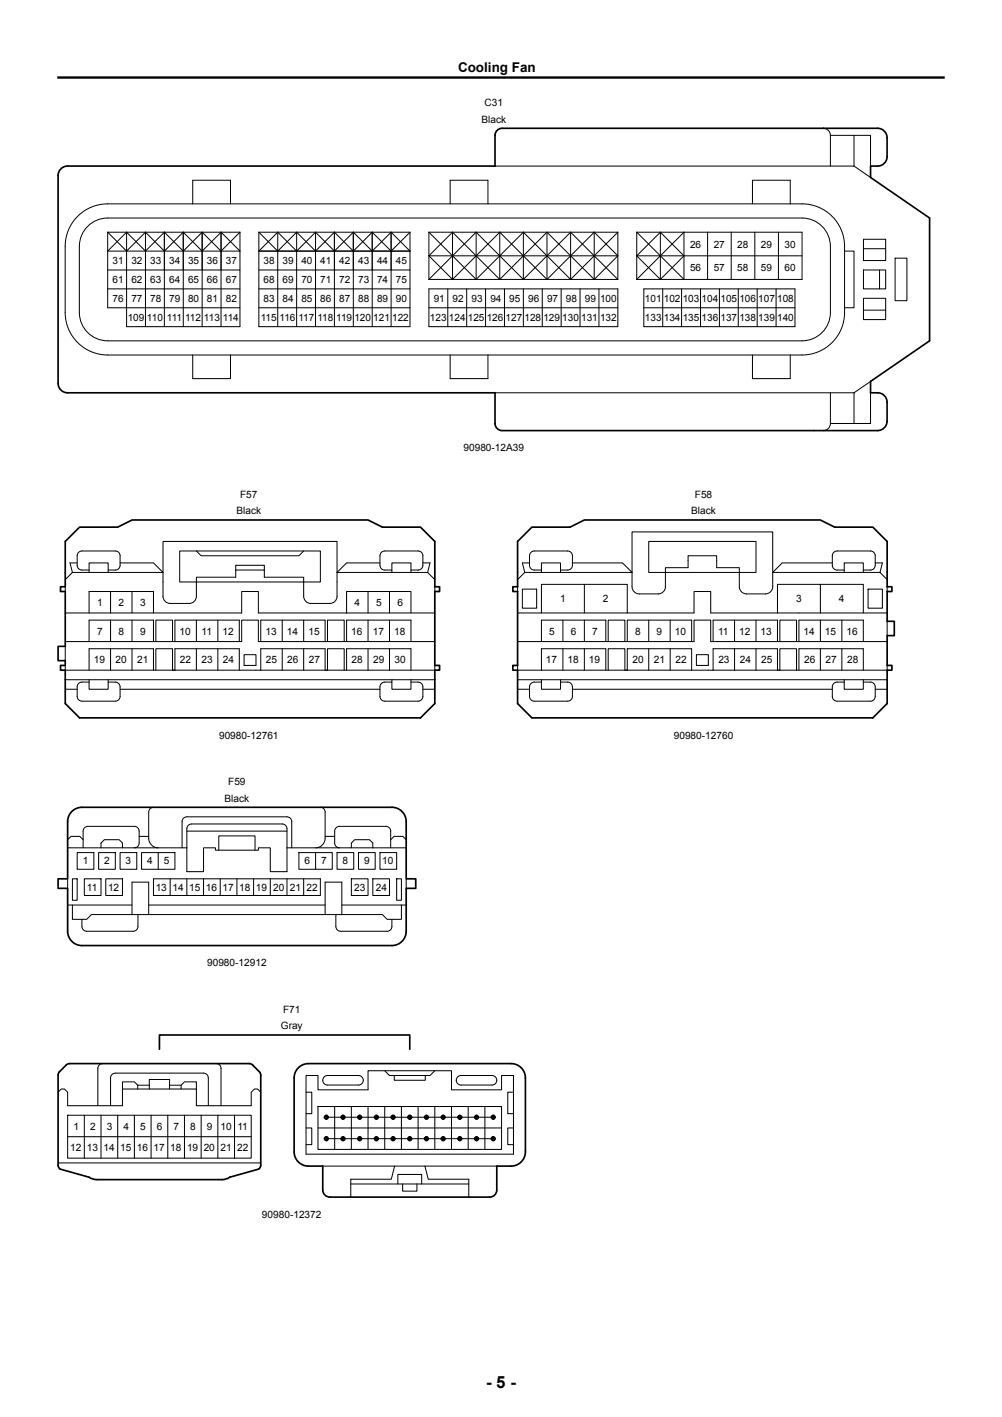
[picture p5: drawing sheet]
<svg xmlns="http://www.w3.org/2000/svg" width="210mm" height="297mm" viewBox="0 0 210 297" stroke-linecap="round" stroke-linejoin="round" font-family="sans-serif">
<g fill="none" stroke="#000" stroke-width=".21">
<path d="M103.7 34.8h75.3M172.6 26.9a1.48 1.48 0 0 1 1.4 1.5M174 28.4v6.4M174 28.4h8.5v6.4M179 28.4v6.4M179 34.8l3.4 2.4M16.3 45.3a8.9 8.9 0 0 1 6.3-2.6h145.5a8.9 8.9 0 0 1 8.9 8.9v13.9a8.9 8.9 0 0 1-8.9 8.9h-145.5a8.9 8.9 0 0 1-8.9-8.9v-13.9a8.9 8.9 0 0 1 2.6-6.3zM18.4 47.4a5.9 5.9 0 0 1 4.2-1.7h145.5a5.9 5.9 0 0 1 5.9 5.9v13.9a5.9 5.9 0 0 1-5.9 5.9h-145.5a5.9 5.9 0 0 1-6-5.9v-13.9a5.9 5.9 0 0 1 1.8-4.2zM22.6 48.7v15.8h27.7M22.6 56.6h27.7M22.6 48.7h27.7M26.5 48.7v19.8h23.8v-19.8"/>
<path d="M26.5 48.7l-3.9 3.9h27.7l-4-3.9M30.5 48.7v19.8M30.5 48.7l3.9 3.9 4-3.9M30.5 48.7l-4 3.9-3.9-3.9M34.4 48.7v19.8M34.4 48.7l-3.9 3.9-4-3.9M38.4 48.7v19.8M40.4 42.7v-4.9h7.9v4.9M42.4 48.7v19.8M42.4 48.7l-4 3.9-4-3.9M46.3 48.7v19.8M46.3 48.7l-3.9 3.9-4-3.9"/>
<path d="M50.3 48.7l-4 3.9-3.9-3.9M54.2 48.7v19.8h31.7v-19.8M54.2 56.6h31.7M54.2 48.7h31.7M58.2 48.7l-4 3.9h31.7l-3.9-3.9M58.2 48.7v19.8M62.2 48.7v19.8M62.2 48.7l-4 3.9-4-3.9M66.1 48.7v19.8M66.1 48.7l-3.9 3.9-4-3.9M70.1 48.7v19.8M70.1 48.7l-4 3.9-3.9-3.9"/>
<path d="M74 48.7v19.8M74 48.7l-3.9 3.9-4-3.9M78 48.7v19.8M78 48.7l-4 3.9-3.9-3.9M82 48.7v19.8M82 48.7l-4 3.9-4-3.9M85.9 48.7l-3.9 3.9-4-3.9M89.9 48.7h39.6M89.9 58.6h39.6M89.9 53.6h39.6M89.9 48.7v9.9M89.9 48.7l9.9 9.9"/>
<path d="M89.9 53.6l4.9 5M94.3 42.7v-4.9h8v4.9M94.8 48.7v9.9M94.8 48.7l-4.9 4.9M94.8 48.7l9.9 9.9M99.8 48.7v9.9M99.8 48.7l-9.9 9.9M99.8 48.7l9.9 9.9M104.7 48.7v9.9M104.7 48.7l-9.9 9.9M104.7 48.7l9.9 9.9M109.7 48.7v9.9"/>
<path d="M109.7 48.7l-9.9 9.9M109.7 48.7l9.9 9.9M114.6 48.7v9.9M114.6 48.7l-9.9 9.9M114.6 48.7l9.9 9.9M119.6 48.7v9.9M119.6 48.7l-9.9 9.9M119.6 48.7l9.9 9.9M124.5 48.7v9.9M124.5 48.7l-9.9 9.9M124.5 48.7l5 4.9M129.5 48.7v9.9"/>
<path d="M129.5 48.7l-9.9 9.9M129.5 53.6l-5 5M133.4 48.7h34.7v9.9h-34.7M133.4 53.6h34.7M133.4 48.7l9.9 9.9v-9.9l-9.9 9.9M133.4 48.7v9.9M133.4 53.6l5 5M138.4 48.7v9.9M138.4 48.7l-5 4.9M138.4 48.7l4.9 4.9-4.9 5M148.3 48.7v9.9M153.2 48.7v9.9"/>
<path d="M157.7 42.7v-4.9h7.9v4.9M158.2 48.7v9.9M163.1 48.7v9.9M177 52.6h2v11.9h-2M181 56.6h4.6v3.9h-4.6zM181 52.1h4.6M181 50.2h4.6v4.4h-4.6zM184.3 56.6v3.9M187.6 54.1h2.5v8.9h-2.5zM22.6 60.5h27.7M40.4 74.4v5h7.9v-5M54.2 64.5h31.7"/>
<path d="M54.2 60.5h31.7M89.9 60.5h39.6v8h-39.6zM89.9 64.5h39.6M93.8 60.5v8M94.3 74.4v5h8v-5M97.8 60.5v8M101.8 60.5v8M105.7 60.5v8M109.7 60.5v8M113.6 60.5v8M117.6 60.5v8M121.6 60.5v8"/>
<path d="M125.5 60.5v8M134.9 60.5h31.7v8h-31.7zM134.9 64.5h31.7M138.9 60.5v8M142.9 60.5v8M146.8 60.5v8M150.8 60.5v8M154.7 60.5v8M157.7 74.4v5h7.9v-5M158.7 60.5v8M162.7 60.5v8M181 62.5h4.6v4.5h-4.6z"/>
<path d="M181 65h4.6M182.5 79.9l-3.5 2.4M103.7 82.3h75.3M174 88.8a1.48 1.48 0 0 1-1.4 1.4M174 82.3v6.5M179 82.3v6.5M182.5 82.3v6.5h-8.5M15.2 120l-1.5 1.5M16.2 118h-1.5l.5 2M18.7 119.5h-1.5a1 1 0 0 1-1-1v-2a1 1 0 0 1 1-1h7a1 1 0 0 1 1 1v2a1 1 0 0 1-1 1h-1.5M18.7 120v-2h4v2M25.2 118h7l2 2h-19"/>
<path d="M41.2 115.5l1 1h20.4l1-1M49.4 119.5v-1h6v1M79.6 118h-7l-2 2h19M82.1 120v-2h4v2M82.1 119.5h-1.5a1 1 0 0 1-1-1v-2a1 1 0 0 1 1-1h7a1 1 0 0 1 1 1v2a1 1 0 0 1-1 1h-1.5M88.6 118h1.5l-.5 2M89.6 120l1.5 1.5M110 120h22.5M110 120l-1.5 1.5M111 118h-1.5l.5 2M113.5 119.5h-1.5a1 1 0 0 1-1-1v-2a1 1 0 0 1 1-1h7a1 1 0 0 1 1 1v2a1 1 0 0 1-1 1h-1.5M113.5 120v-2h4v2"/>
<path d="M120 118h10.5l2 2M132.5 120v-8.5h29.4v8.5M139.5 120v3a1.5 1.5 0 0 1-1.5 1.5h-4a1.5 1.5 0 0 1-1.5-1.5v-3M139.5 120h-3.5v-6.5h22.4v6.5h-3.5M139.5 120v-1h4.7v-2.5h6v2.5h4.7v1M139.5 120h15.4M161.9 120h22.5M161.9 120v3a1.5 1.5 0 0 1-1.5 1.5h-4a1.5 1.5 0 0 1-1.5-1.5v-3M174.4 118h-10.5l-2 2M176.9 119.5h-1.5a1 1 0 0 1-1-1v-2a1 1 0 0 1 1-1h7a1 1 0 0 1 1 1v2a1 1 0 0 1-1 1h-1.5M176.9 120v-2h4v2M183.4 118h1.5l-.5 2"/>
<path d="M184.4 120l1.5 1.5M13.7 134.5h37v-4.5h3.4v4.5h37M13.7 123v1M13.7 135.5v3M13.7 139.5v1h77.4v-1M13.7 128.5h18.5M18.7 128.5v-4.5h13.5v4.5h18.5v-4.5h3.4v4.5h37M18.7 134.5v-4.5h13.5v4.5M23.2 124v4.5M23.2 130v4.5M23.2 136v4.5M27.7 124v4.5"/>
<path d="M27.7 130v4.5M27.7 136v4.5M32.7 134.5v-4.5h3.5v4.5M36.7 134.5v-4.5h13.5v4.5M41.2 122v3a1.5 1.5 0 0 1-1.5 1.5h-4a1.5 1.5 0 0 1-1.5-1.5v-11.5h36.4v11.5a1.5 1.5 0 0 1-1.5 1.5h-4a1.5 1.5 0 0 1-1.5-1.5v-3M41.2 122h-3.5v-6.5h29.4v6.5h-3.5M41.2 122v-1h8.2v-1.5h6v1.5h8.2v1M41.2 130v4.5M41.2 136v4.5M41.2 122h22.4M45.7 130v4.5M45.7 136v4.5"/>
<path d="M51.2 137.2h2.5v2.3h-2.5zM54.6 134.5v-4.5h13.5v4.5M59.1 130v4.5M59.1 136v4.5M63.6 130v4.5M63.6 136v4.5M68.6 134.5v-4.5h3.5v4.5M72.6 128.5v-4.5h13.5v4.5M72.6 134.5v-4.5h13.5v4.5M77.1 124v4.5M77.1 130v4.5M77.1 136v4.5"/>
<path d="M81.6 124v4.5M81.6 130v4.5M81.6 136v4.5M91.1 123v1M108.5 134.5h37v-4.5h3.5v4.5h36.9M108.5 128.5h37v-4.5h3.5v4.5h36.9M108.5 139.5v1h77.4v-1M108.5 123v1M109.5 123.5h3v4h-3zM113.5 128.5v-6h18v6M113.5 134.5v-4.5h13.5v4.5M118 130v4.5"/>
<path d="M118 136v4.5M122.5 122.5v6M122.5 130v4.5M122.5 136v4.5M127.5 134.5v-4.5h3.5v4.5M131.5 134.5v-4.5h13.5v4.5M136 130v4.5M136 136v4.5M140.5 130v4.5M140.5 136v4.5M146 137.2h2.5v2.3h-2.5zM149.5 134.5v-4.5h13.4v4.5"/>
<path d="M153.9 130v4.5M153.9 136v4.5M158.4 130v4.5M158.4 136v4.5M162.9 128.5v-6h18v6M163.4 134.5v-4.5h3.5v4.5M167.4 134.5v-4.5h13.5v4.5M171.9 122.5v6M171.9 130v4.5M171.9 136v4.5M176.4 130v4.5M176.4 136v4.5"/>
<path d="M181.9 123.5h3v4h-3zM185.9 123v1M185.9 130.2v3M13.7 142.5h77.4M13.7 144.5h2.5M18.7 143h-1.5a1 1 0 0 0-1 1v2a1 1 0 0 0 1 1h7a1 1 0 0 0 1-1v-2a1 1 0 0 0-1-1h-1.5M18.7 142.5v2h4v-2M18.7 140.5v-4.5h13.5v4.5M25.2 144.5h54.4M32.7 140.5v-4.5h3.5v4.5M36.7 140.5v-4.5h13.5v4.5M54.6 140.5v-4.5h13.5v4.5"/>
<path d="M68.6 140.5v-4.5h3.5v4.5M72.6 140.5v-4.5h13.5v4.5M82.1 142.5v2h4v-2M82.1 143h-1.5a1 1 0 0 0-1 1v2a1 1 0 0 0 1 1h7a1 1 0 0 0 1-1v-2a1 1 0 0 0-1-1h-1.5M88.6 144.5h2.5M108.5 142.5h77.4M108.5 144.5h2.5M113.5 143h-1.5a1 1 0 0 0-1 1v2a1 1 0 0 0 1 1h7a1 1 0 0 0 1-1v-2a1 1 0 0 0-1-1h-1.5M113.5 142.5v2h4v-2M113.5 140.5v-4.5h13.5v4.5M120 144.5h54.4M127.5 140.5v-4.5h3.5v4.5"/>
<path d="M131.5 140.5v-4.5h13.5v4.5M149.5 140.5v-4.5h13.4v4.5M163.4 140.5v-4.5h3.5v4.5M167.4 140.5v-4.5h13.5v4.5M176.9 143h-1.5a1 1 0 0 0-1 1v2a1 1 0 0 0 1 1h7a1 1 0 0 0 1-1v-2a1 1 0 0 0-1-1h-1.5M176.9 142.5v2h4v-2M183.4 144.5h2.5M14.2 176l.7-.7h1.8l.7 .7v1.7M14.2 177.7h25M16.2 178.7h3.5v3.5h-3.5zM17.4 176v-1.8a1 1 0 0 1 1-1h9.8a1 1 0 0 1 1 1v2.5a1 1 0 0 1-1 1M20.7 178.7h3.5v3.5h-3.5z"/>
<path d="M21.2 177.7v-1l.7-.7h3.1l.7 .7v1M25.2 178.7h3.5v3.5h-3.5zM29.2 175.3h2M29.7 178.7h7v3.5h-7zM32.2 169.2a1 1 0 0 0-1 1v5.5a2 2 0 0 0 2 2M33.2 178.7v3.5M38.2 177.7v-5.5a1 1 0 0 1 1-1h20.9a1 1 0 0 1 1 1v5.5M39.2 174.2h20.9M39.5 173l.7-.3h18.9a1 1 0 0 1 1 1v9h-3.5v-5h-2.5v.5h-8.9v-.5h-2.5v5h-3.5v-9zM45.9 178.2v-3h7.6v3M60.1 177.7h25M62.6 178.7h7v3.5h-7z"/>
<path d="M66.1 178.7v3.5M67.1 169.2a1 1 0 0 1 1 1v5.5a2 2 0 0 1-2 2M68.1 175.3h2M70.6 178.7h3.5v3.5h-3.5zM73.6 177.7v-1l.7-.7h3.1l.7 .7v1M75.1 178.7h3.5v3.5h-3.5zM79.6 178.7h3.5v3.5h-3.5zM81.9 176v-1.8a1 1 0 0 0-1-1h-9.8a1 1 0 0 0-1 1v2.5a1 1 0 0 0 1 1M85.1 176l-.7-.7h-1.8l-.7 .7v1.7M14.2 184.2v2M14.2 189.7h13.5M15.2 184.2h1v4.5h-1z"/>
<path d="M15.2 189.7v3h3l1-1h8.5M17.7 184.2h3.5v3.5h-3.5zM22.2 184.2h3.5v3.5h-3.5zM27.7 191.7v-6.8h3.5v6.8M27.7 191.7h40.4M28.9 191.7v2.5a1 1 0 0 1-1 1h-9.7a1 1 0 0 1-1-1v-1.5M31.2 189.7h36.9M32.2 184.2h34.9v3.5h-34.9zM35.7 184.2v3.5M39.2 184.2v3.5M42.7 184.2v3.5M46.2 184.2v3.5"/>
<path d="M49.7 184.2v3.5M53.2 184.2v3.5M56.6 184.2v3.5M60.1 184.2v3.5M63.6 184.2v3.5M68.1 191.7v-6.8h3.5v6.8M70.4 191.7v2.5a1 1 0 0 0 1 1h9.7a1 1 0 0 0 1-1v-1.5M71.6 189.7h13.5M73.6 184.2h3.5v3.5h-3.5zM78.1 184.2h3.5v3.5h-3.5zM83.1 184.2h1v4.5h-1zM84.1 189.7v3h-3l-1-1h-12"/>
<path d="M85.1 184.2v2M12.2 228.9l.6-.6h.7l.7 .6v2.9h11.5v-3.5h15.5v3.5h11.5v-2.9l.6-.6h.7l.6 .6M14.2 233.8h38.5v8.9h-38.5zM14.2 238.3h38.5M17.7 233.8v8.9M21.2 233.8v8.9M21.5 222.9a1 1 0 0 0-1 1v7.9M23.2 231.8v-5.9a1 1 0 0 1 1-1h18.5a1 1 0 0 1 1 1v5.9M24.7 233.8v8.9M28.2 233.8v8.9M28.9 228.3v-.8l-.7-.7h-2.5v1.5M28.9 227.5h2.4"/>
<path d="M31.3 228.3v-2h4.2v2M31.7 233.8v8.9M35.2 233.8v8.9M35.5 227.5h2.5M38 228.3v-.8l.7-.7h2.5v1.5M38.7 233.8v8.9M42.2 233.8v8.9M45.3 222.9a1 1 0 0 1 1 1v7.9M45.7 233.8v8.9M49.2 233.8v8.9M64.1 225.4h2.5v3h10.5v-4h17.5v4h10.5v-3h2.5v16.5h-43.5zM64.1 228.9h1.2v4.5h-1.2"/>
<path d="M64.1 236.4h1.2v3.5h-1.2M66.6 231.9h38.5v9h-38.5zM66.6 236.4h38.5M67.9 225.7l.7-.3h6.5a1 1 0 0 1 1 1 1 1 0 0 1-1 1h-6.5a1 1 0 0 1-.9-.6 1 1 0 0 1 .2-1.1zM68.3 234.5v-.6h.2v.6M68.3 239v-.6h.2v.6M68.4 234.2h35M68.4 238.7h35M70.1 231.9v9M71.8 234.5v-.6h.2v.6M71.8 239v-.6h.2v.6M73.6 231.9v9"/>
<path d="M75.3 234.5v-.6h.2v.6M75.3 239v-.6h.2v.6M77.1 231.9v9M78.8 234.5v-.6h.2v.6M78.8 239v-.6h.2v.6M80.6 224.4l1 1h8.5l1-1M80.6 231.9v9M82.3 234.5v-.6h.2v.6M82.3 239v-.6h.2v.6M82.6 225.4v1h6.5v-1M84.1 231.9v9M85.8 234.5v-.6h.2v.6"/>
<path d="M85.8 239v-.6h.2v.6M87.6 231.9v9M89.3 234.5v-.6h.2v.6M89.3 239v-.6h.2v.6M91.1 231.9v9M92.8 234.5v-.6h.2v.6M92.8 239v-.6h.2v.6M94.6 231.9v9M95.9 225.7l.7-.3h6.5a1 1 0 0 1 1 1 1 1 0 0 1-1 1h-6.5a1 1 0 0 1-.9-.6 1 1 0 0 1 .2-1.1zM96.3 234.5v-.6h.2v.6M96.3 239v-.6h.2v.6M98.1 231.9v9"/>
<path d="M99.8 234.5v-.6h.2v.6M99.8 239v-.6h.2v.6M101.6 231.9v9M103.3 234.5v-.6h.2v.6M103.3 239v-.6h.2v.6M107.6 228.9h-1.2v4.5h1.2M107.6 236.4h-1.2v3.5h1.2M12.2 243.7h42.4M67.6 244.4h36.5M73.5 248.2h24.7M82.7 244.4l-.7 2.8h-8.5v3.7M83.4 248.2v-2h5v2"/>
<path d="M84.4 248.2v1.5h3v-1.5M89.1 244.4l.7 2.8h8.4v3.7"/>
<circle cx="68.4" cy="238.7" r=".45"/>
<circle cx="68.4" cy="238.7" r=".34"/>
<circle cx="68.4" cy="234.2" r=".45"/>
<circle cx="68.4" cy="234.2" r=".34"/>
<circle cx="71.9" cy="238.7" r=".45"/>
<circle cx="71.9" cy="238.7" r=".34"/>
<circle cx="71.9" cy="234.2" r=".45"/>
<circle cx="71.9" cy="234.2" r=".34"/>
<circle cx="75.4" cy="238.7" r=".45"/>
<circle cx="75.4" cy="238.7" r=".34"/>
<circle cx="75.4" cy="234.2" r=".45"/>
<circle cx="75.4" cy="234.2" r=".34"/>
<circle cx="78.9" cy="238.7" r=".45"/>
<circle cx="78.9" cy="238.7" r=".34"/>
<circle cx="78.9" cy="234.2" r=".45"/>
<circle cx="78.9" cy="234.2" r=".34"/>
<circle cx="82.4" cy="238.7" r=".45"/>
<circle cx="82.4" cy="238.7" r=".34"/>
<circle cx="82.4" cy="234.2" r=".45"/>
<circle cx="82.4" cy="234.2" r=".34"/>
<circle cx="85.9" cy="238.7" r=".45"/>
<circle cx="85.9" cy="238.7" r=".34"/>
<circle cx="85.9" cy="234.2" r=".45"/>
<circle cx="85.9" cy="234.2" r=".34"/>
<circle cx="89.4" cy="238.7" r=".45"/>
<circle cx="89.4" cy="238.7" r=".34"/>
<circle cx="89.4" cy="234.2" r=".45"/>
<circle cx="89.4" cy="234.2" r=".34"/>
<circle cx="92.9" cy="238.7" r=".45"/>
<circle cx="92.9" cy="238.7" r=".34"/>
<circle cx="92.9" cy="234.2" r=".45"/>
<circle cx="92.9" cy="234.2" r=".34"/>
<circle cx="96.4" cy="238.7" r=".45"/>
<circle cx="96.4" cy="238.7" r=".34"/>
<circle cx="96.4" cy="234.2" r=".45"/>
<circle cx="96.4" cy="234.2" r=".34"/>
<circle cx="99.9" cy="238.7" r=".45"/>
<circle cx="99.9" cy="238.7" r=".34"/>
<circle cx="99.9" cy="234.2" r=".45"/>
<circle cx="99.9" cy="234.2" r=".34"/>
<circle cx="103.4" cy="238.7" r=".45"/>
<circle cx="103.4" cy="238.7" r=".34"/>
<circle cx="103.4" cy="234.2" r=".45"/>
<circle cx="103.4" cy="234.2" r=".34"/>
</g>
<path d="M12.8 35.4l.8-.5 .6-.1h89.5v-6.4a1.48 1.48 0 0 1 1.5-1.5h78.7a1.98 1.98 0 0 1 2 2v1.9a3.6 3.6 0 0 1-.6 3.4 3.1 3.1 0 0 1-2.8 .6l-.1 2.4 12.4 8.5v25.7l-12.3 8.5v2.4a2.87 2.87 0 0 1 3.1 1l.3 1v2a3.6 3.6 0 0 1-.6 3.4l-.8 .5h-.6h-78.7a1.48 1.48 0 0 1-1.5-1.4v-6.5h-89.5a1.98 1.98 0 0 1-2-2v-43.5v-.5zM13.7 113.5l3-3h8l3-1.5h49.4l3 1.5h8l3 3v9.5h1v1h-1v15.5h1v1h-1v7l-3 3h-71.4l-3-3v-7h-1v-1h1v-1h-1.5v-3h1.5v-11.5h-1v-1h1zM111.5 110.5h8l3-1.5h49.4l3 1.5h8l3 3v9.5h1v1h-1v6.2h1.5v3h-1.5v6.3h1v1h-1v7l-3 3h-71.4l-3-3v-7h-1v-1h1v-15.5h-1v-1h1v-9.5zM14.8 170.3a2.99 2.99 0 0 1 2.4-1.1h64.9a3 3 0 0 1 3 3v12h2v2h-2v9a3 3 0 0 1-3 3h-64.9a3 3 0 0 1-3-3v-9h-2v-2h2v-12l.1-.7zM33.4 219.9v-3h52.5v3M13.9 223.2l.7-.3h37.6l.5 .2 1.7 1.5 .2 .7v18.9l-.1 .5-.3 .3-6 1.7-1 .5h-.7h-26.5l-7.4-2.2-.3-.3-.1-.5v-18.9l.3-.7zM62.3 224.1a2.99 2.99 0 0 1 2.3-1.2h42.5a3 3 0 0 1 3 3v15.5a3 3 0 0 1-3 3h-3v5a1.5 1.5 0 0 1-1.5 1.5h-33.5a1.5 1.5 0 0 1-1.5-1.5v-5h-3a3 3 0 0 1-3-3v-15.5l.1-.7z" fill="none" stroke="#000" stroke-width=".35"/>
<path d="M12 16.3h186" fill="none" stroke="#000" stroke-width=".5"/>
<text font-size="3.5" x="101.9" y="290.9">- 5 -</text>
<text font-size="2.8" x="96" y="15.1">Cooling Fan</text>
<g font-size="2.1">
<text x="101.6" y="22.2">C31</text>
<text x="100.9" y="25.7">Black</text>
<text x="144.6" y="51.9">26</text>
<text x="149.6" y="51.9">27</text>
<text x="154.5" y="51.9">28</text>
<text x="159.5" y="51.9">29</text>
<text x="164.4" y="51.9">30</text>
<text x="23.6" y="55.3">31</text>
<text x="23.6" y="59.3">61</text>
<text x="27.5" y="55.3">32</text>
<text x="27.5" y="59.3">62</text>
<text x="31.5" y="55.3">33</text>
<text x="31.5" y="59.3">63</text>
<text x="35.5" y="55.3">34</text>
<text x="35.5" y="59.3">64</text>
<text x="39.4" y="55.3">35</text>
<text x="39.4" y="59.3">65</text>
<text x="43.4" y="55.3">36</text>
<text x="43.4" y="59.3">66</text>
<text x="47.3" y="59.3">67</text>
<text x="47.3" y="55.3">37</text>
<text x="55.3" y="59.3">68</text>
<text x="55.3" y="55.3">38</text>
<text x="59.2" y="59.3">69</text>
<text x="59.2" y="55.3">39</text>
<text x="63.2" y="59.3">70</text>
<text x="63.2" y="55.3">40</text>
<text x="67.1" y="59.3">71</text>
<text x="67.1" y="55.3">41</text>
<text x="71.1" y="59.3">72</text>
<text x="71.1" y="55.3">42</text>
<text x="75.1" y="59.3">73</text>
<text x="75.1" y="55.3">43</text>
<text x="79" y="59.3">74</text>
<text x="79" y="55.3">44</text>
<text x="83" y="59.3">75</text>
<text x="83" y="55.3">45</text>
<text x="144.6" y="56.9">56</text>
<text x="149.6" y="56.9">57</text>
<text x="154.5" y="56.9">58</text>
<text x="159.5" y="56.9">59</text>
<text x="164.4" y="56.9">60</text>
<text x="23.6" y="63.2">76</text>
<text x="27.5" y="63.2">77</text>
<text x="31.5" y="63.2">78</text>
<text x="35.5" y="63.2">79</text>
<text x="39.4" y="63.2">80</text>
<text x="43.4" y="63.2">81</text>
<text x="47.3" y="63.2">82</text>
<text x="55.3" y="63.2">83</text>
<text x="59.2" y="63.2">84</text>
<text x="63.2" y="63.2">85</text>
<text x="67.1" y="63.2">86</text>
<text x="71.1" y="63.2">87</text>
<text x="75.1" y="63.2">88</text>
<text x="79" y="63.2">89</text>
<text x="83" y="63.2">90</text>
<text x="90.9" y="63.2">91</text>
<text x="94.9" y="63.2">92</text>
<text x="98.8" y="63.2">93</text>
<text x="102.8" y="63.2">94</text>
<text x="106.7" y="63.2">95</text>
<text x="110.7" y="63.2">96</text>
<text x="114.7" y="63.2">97</text>
<text x="118.6" y="63.2">98</text>
<text x="122.6" y="63.2">99</text>
<text x="125.8" y="63.2">100</text>
<text x="135.2" y="63.2">101</text>
<text x="139.1" y="63.2">102</text>
<text x="143.1" y="63.2">103</text>
<text x="147" y="63.2">104</text>
<text x="151" y="63.2">105</text>
<text x="155" y="63.2">106</text>
<text x="158.9" y="63.2">107</text>
<text x="162.9" y="63.2">108</text>
<text x="26.8" y="67.2">109</text>
<text x="30.8" y="67.2">110</text>
<text x="35" y="67.2">111</text>
<text x="38.8" y="67.2">112</text>
<text x="42.8" y="67.2">113</text>
<text x="46.7" y="67.2">114</text>
<text x="54.6" y="67.2">115</text>
<text x="58.6" y="67.2">116</text>
<text x="62.6" y="67.2">117</text>
<text x="66.5" y="67.2">118</text>
<text x="70.5" y="67.2">119</text>
<text x="74.3" y="67.2">120</text>
<text x="78.2" y="67.2">121</text>
<text x="82.2" y="67.2">122</text>
<text x="90.1" y="67.2">123</text>
<text x="94.1" y="67.2">124</text>
<text x="98" y="67.2">125</text>
<text x="102" y="67.2">126</text>
<text x="106" y="67.2">127</text>
<text x="109.9" y="67.2">128</text>
<text x="113.9" y="67.2">129</text>
<text x="117.8" y="67.2">130</text>
<text x="121.8" y="67.2">131</text>
<text x="125.8" y="67.2">132</text>
<text x="135.2" y="67.2">133</text>
<text x="139.1" y="67.2">134</text>
<text x="143.1" y="67.2">135</text>
<text x="147" y="67.2">136</text>
<text x="151" y="67.2">137</text>
<text x="155" y="67.2">138</text>
<text x="158.9" y="67.2">139</text>
<text x="162.9" y="67.2">140</text>
<text x="97.1" y="94.6">90980-12A39</text>
<text x="49.6" y="107.8">Black</text>
<text x="50.3" y="104.3">F57</text>
<text x="144.9" y="107.8">Black</text>
<text x="145.6" y="104.3">F58</text>
<text x="20.4" y="127">1</text>
<text x="24.8" y="127">2</text>
<text x="29.3" y="127">3</text>
<text x="74.3" y="127">4</text>
<text x="78.8" y="127">5</text>
<text x="83.3" y="127">6</text>
<text x="117.4" y="126.3">1</text>
<text x="126.4" y="126.3">2</text>
<text x="166.8" y="126.3">3</text>
<text x="175.8" y="126.3">4</text>
<text x="20.4" y="133">7</text>
<text x="24.8" y="133">8</text>
<text x="29.3" y="133">9</text>
<text x="37.7" y="133">10</text>
<text x="42.2" y="133">11</text>
<text x="46.6" y="133">12</text>
<text x="55.6" y="133">13</text>
<text x="60.1" y="133">14</text>
<text x="64.6" y="133">15</text>
<text x="73.6" y="133">16</text>
<text x="78.1" y="133">17</text>
<text x="82.6" y="133">18</text>
<text x="115.1" y="133">5</text>
<text x="119.6" y="133">6</text>
<text x="124.1" y="133">7</text>
<text x="133.1" y="133">8</text>
<text x="137.6" y="133">9</text>
<text x="141.4" y="133">10</text>
<text x="150.5" y="133">11</text>
<text x="154.9" y="133">12</text>
<text x="159.4" y="133">13</text>
<text x="168.4" y="133">14</text>
<text x="172.9" y="133">15</text>
<text x="177.4" y="133">16</text>
<text x="19.7" y="139">19</text>
<text x="24.2" y="139">20</text>
<text x="28.7" y="139">21</text>
<text x="37.7" y="139">22</text>
<text x="42.2" y="139">23</text>
<text x="46.7" y="139">24</text>
<text x="55.7" y="139">25</text>
<text x="60.2" y="139">26</text>
<text x="64.7" y="139">27</text>
<text x="73.7" y="139">28</text>
<text x="78.2" y="139">29</text>
<text x="82.7" y="139">30</text>
<text x="114.4" y="139">17</text>
<text x="118.9" y="139">18</text>
<text x="123.4" y="139">19</text>
<text x="132.6" y="139">20</text>
<text x="137.1" y="139">21</text>
<text x="141.6" y="139">22</text>
<text x="150.6" y="139">23</text>
<text x="155.1" y="139">24</text>
<text x="159.5" y="139">25</text>
<text x="168.5" y="139">26</text>
<text x="173" y="139">27</text>
<text x="177.5" y="139">28</text>
<text x="45.9" y="154.8">90980-12761</text>
<text x="141.2" y="154.8">90980-12760</text>
<text x="47.8" y="164.5">F59</text>
<text x="47.1" y="168.1">Black</text>
<text x="17.3" y="181.2">1</text>
<text x="21.8" y="181.2">2</text>
<text x="26.3" y="181.2">3</text>
<text x="30.8" y="181.2">4</text>
<text x="34.3" y="181.2">5</text>
<text x="63.8" y="181.2">6</text>
<text x="67.3" y="181.2">7</text>
<text x="71.8" y="181.2">8</text>
<text x="76.3" y="181.2">9</text>
<text x="80.1" y="181.2">10</text>
<text x="18.2" y="186.7">11</text>
<text x="22.6" y="186.7">12</text>
<text x="32.6" y="186.7">13</text>
<text x="36.1" y="186.7">14</text>
<text x="39.6" y="186.7">15</text>
<text x="43.1" y="186.7">16</text>
<text x="46.6" y="186.7">17</text>
<text x="50.1" y="186.7">18</text>
<text x="53.6" y="186.7">19</text>
<text x="57.3" y="186.7">20</text>
<text x="60.8" y="186.7">21</text>
<text x="64.3" y="186.7">22</text>
<text x="74.2" y="186.7">23</text>
<text x="78.7" y="186.7">24</text>
<text x="43.4" y="202.6">90980-12912</text>
<text x="58.9" y="215.8">Gray</text>
<text x="59.3" y="212.2">F71</text>
<text x="15.4" y="236.8">1</text>
<text x="18.9" y="236.8">2</text>
<text x="22.4" y="236.8">3</text>
<text x="25.9" y="236.8">4</text>
<text x="29.4" y="236.8">5</text>
<text x="32.9" y="236.8">6</text>
<text x="36.4" y="236.8">7</text>
<text x="39.9" y="236.8">8</text>
<text x="43.4" y="236.8">9</text>
<text x="46.2" y="236.8">10</text>
<text x="49.8" y="236.8">11</text>
<text x="14.7" y="241.2">12</text>
<text x="18.2" y="241.2">13</text>
<text x="21.7" y="241.2">14</text>
<text x="25.2" y="241.2">15</text>
<text x="28.7" y="241.2">16</text>
<text x="32.2" y="241.2">17</text>
<text x="35.7" y="241.2">18</text>
<text x="39.2" y="241.2">19</text>
<text x="42.7" y="241.2">20</text>
<text x="46.2" y="241.2">21</text>
<text x="49.7" y="241.2">22</text>
<text x="54.9" y="255.3">90980-12372</text>
</g>
</svg>
